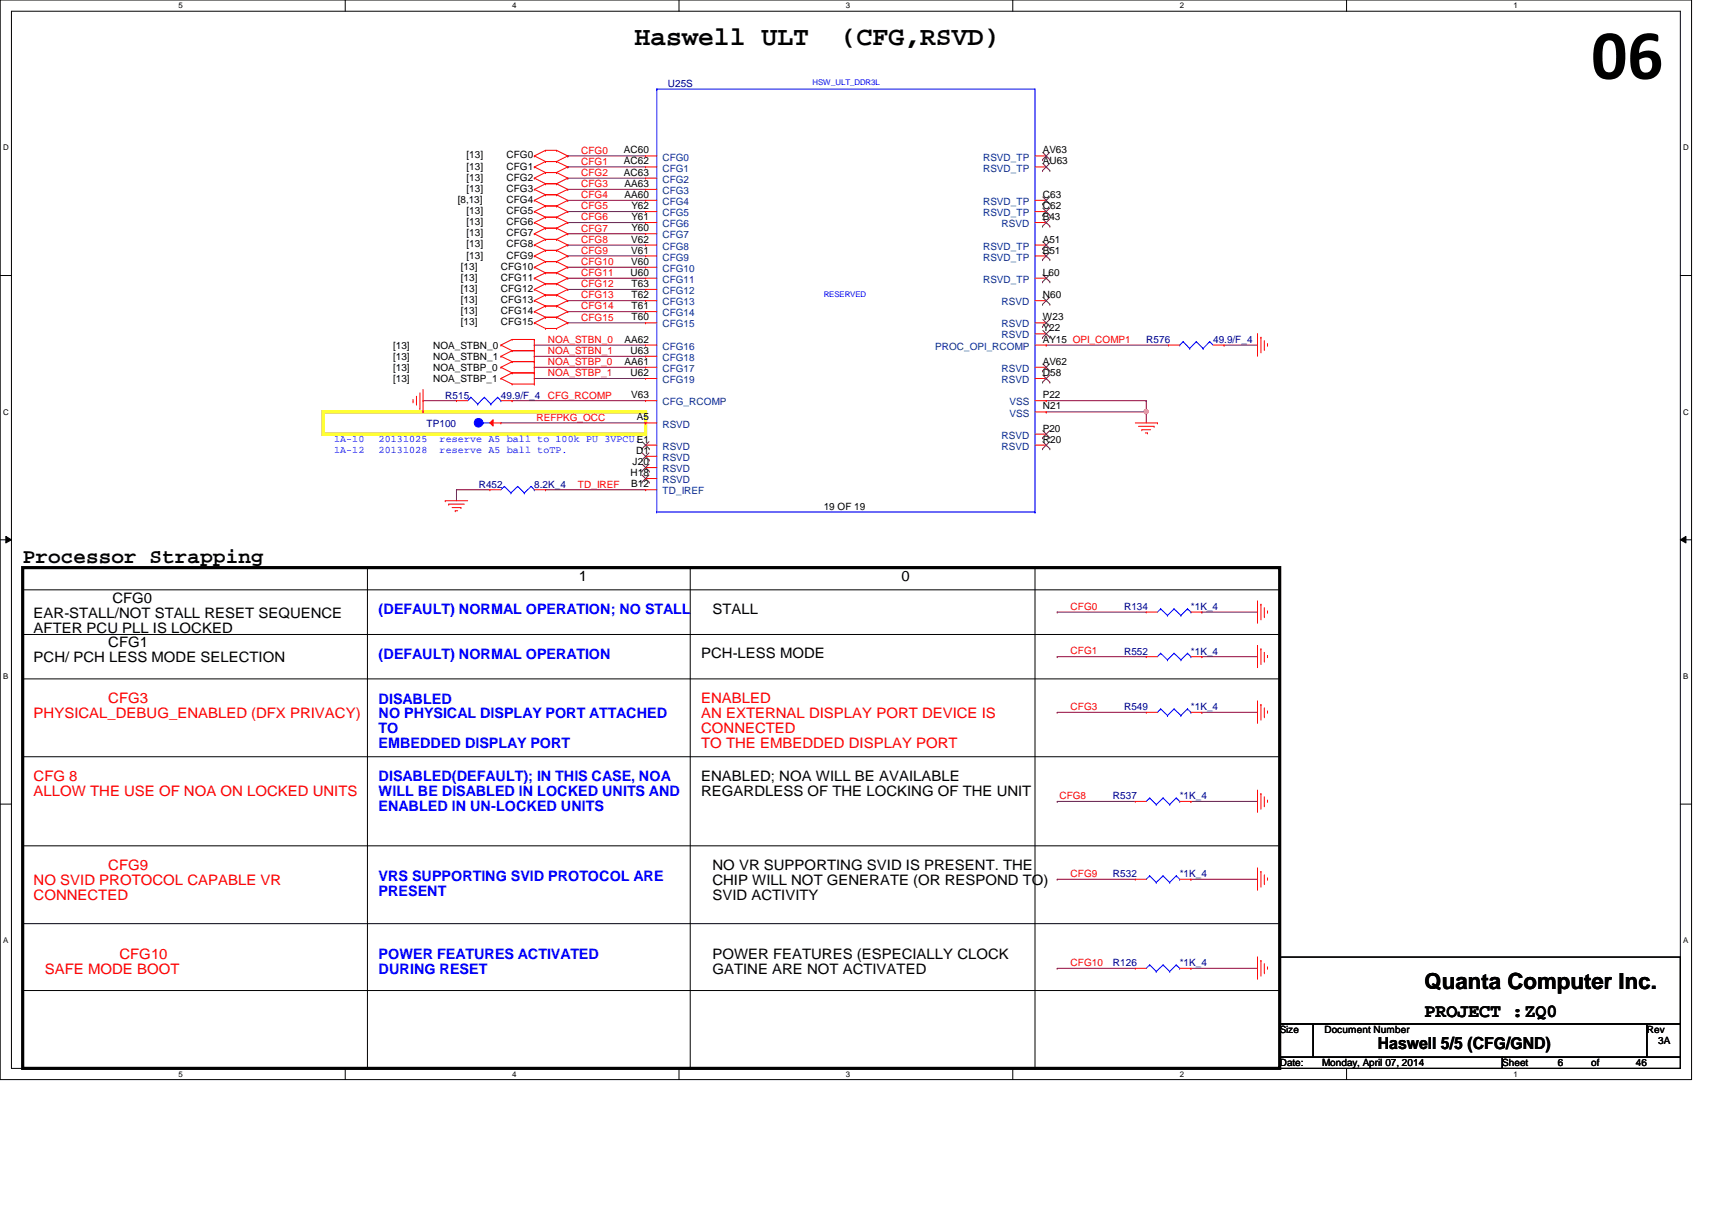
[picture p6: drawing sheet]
<svg xmlns="http://www.w3.org/2000/svg" width="297mm" height="210mm" viewBox="0 0 297 210" stroke-linecap="round" stroke-linejoin="round" font-family="sans-serif">
<path d="M0 0h293.5v187.3h-293.5zM2 1.9h289.5v183.4h-289.5z" fill="none" stroke="#000" stroke-width=".17"/>
<g fill="#fff">
<path d="M30.9 .2h.8v1.5h-.8z"/>
<path d="M30.9 185.5h.8v1.6h-.8z"/>
</g>
<path d="M59.9 0v1.9M59.9 185.3v2" fill="none" stroke="#000" stroke-width=".17"/>
<g fill="#fff">
<path d="M88.9 .2h.7v1.5h-.7z"/>
<path d="M88.9 185.5h.7v1.6h-.7z"/>
</g>
<path d="M117.8 0v1.9M117.8 185.3v2" fill="none" stroke="#000" stroke-width=".17"/>
<g fill="#fff">
<path d="M146.8 .2h.7v1.5h-.7z"/>
<path d="M146.8 185.5h.7v1.6h-.7z"/>
</g>
<path d="M175.7 0v1.9M175.7 185.3v2" fill="none" stroke="#000" stroke-width=".17"/>
<g fill="#fff">
<path d="M204.7 .2h.7v1.5h-.7z"/>
<path d="M204.7 185.5h.7v1.6h-.7z"/>
</g>
<path d="M233.6 0v1.9M233.6 185.3v2" fill="none" stroke="#000" stroke-width=".17"/>
<g fill="#fff">
<path d="M262.6 .2h.8v1.5h-.8z"/>
<path d="M262.6 185.5h.8v1.6h-.8z"/>
<path d="M.5 24.8h1v1.6h-1z"/>
<path d="M292.1 24.8h.9v1.6h-.9z"/>
<path d="M.5 70.7h1v1.5h-1z"/>
<path d="M292.1 70.7h.9v1.5h-.9z"/>
</g>
<path d="M0 47.8h2M291.5 47.8h2" fill="none" stroke="#000" stroke-width=".17"/>
<g fill="#fff">
<path d="M.5 116.5h.9v1.6h-.9z"/>
<path d="M292.1 116.5h.8v1.6h-.8z"/>
</g>
<path d="M0 93.6h2M1 93l1 .6-1 .6zM291.5 93.6l1-.6v1.2zM291.5 93.6h2" fill="none" stroke="#000" stroke-width=".17"/>
<path d="M1 93l1 .6-1 .6zM291.5 93.6l1-.6v1.2z" fill="#000"/>
<g fill="#fff">
<path d="M.5 162.4h.9v1.5h-.9z"/>
<path d="M292.1 162.4h.8v1.5h-.8z"/>
</g>
<g fill="none" stroke="#000" stroke-width=".17">
<path d="M63.8 98.5v86.8M119.8 98.5v86.8M179.6 98.5v86.8M3.9 102.3h218.1M3.9 110.1h218.1M3.9 117.8h218.1M222 102.3h.1M222 110.1h.1M222 117.8h.1M0 139.5h2M3.9 131.3h218.1M222 131.3h.1"/>
<path d="M291.5 139.5h2M3.9 146.7h218.1M222 146.7h.1M3.9 160.2h218.1M3.9 171.8h218.1M222 160.2h.1M222 171.8h.1M63.8 185.3h.1M119.8 185.3h.1M179.6 185.3h.1"/>
</g>
<path d="M3.9 98.5h218.1v86.8h-218.1z" fill="none" stroke="#000" stroke-width=".55"/>
<path d="M56 71.5h56v3.8h-56z" fill="none" stroke="#ff0" stroke-width=".55"/>
<g fill="none" stroke="#800040" stroke-width=".17">
<path d="M98.5 29h.1M98.5 27.1h.1M98.5 30.9h.1M98.5 32.9h.1M98.5 34.8h.1M98.5 36.7h.1M98.5 38.6h.1M98.5 29h13.5M98.5 27.1h13.5M98.5 30.9h13.5M98.5 32.9h13.5M98.5 34.8h13.5"/>
<path d="M98.5 36.7h13.5M98.5 38.6h13.5M98.5 54.1h.1M98.5 56h.1M98.5 44.4h.1M98.5 46.4h.1M98.5 48.3h.1M98.5 40.6h.1M98.5 50.2h.1M98.5 42.5h.1M98.5 52.2h.1M98.5 54.1h13.5"/>
<path d="M98.5 56h13.5M98.5 44.4h13.5M98.5 46.4h13.5M98.5 48.3h13.5M98.5 40.6h13.5M98.5 50.2h13.5M98.5 42.5h13.5M98.5 52.2h13.5M181.5 59.9h.1M181.5 59.9h21.2M212.4 59.9h.1M212.4 59.9h5.8"/>
<path d="M73.4 69.5h.1M73.4 69.5h5.8M88.9 69.5h.1M88.9 69.5h23.1M198.9 69.5h.1M198.9 71.5h.1M198.9 69.5v3.9M79.2 85h.1M79.2 85h5.8M79.2 85v1.9M94.7 85h.1M94.7 85h17.3"/>
<path d="M183.4 106.2h.1M183.4 113.9h.1M183.4 106.2h15.5M183.4 113.9h15.5M208.5 106.2h.1M208.5 113.9h.1M208.5 106.2h9.7M208.5 113.9h9.7M183.4 123.6h.1M183.4 139h.1M183.4 123.6h15.5M183.4 139h13.6"/>
<path d="M206.6 139h.1M206.6 139h11.6M208.5 123.6h.1M208.5 123.6h9.7M183.4 152.5h.1M183.4 152.5h13.6M206.6 152.5h.1M206.6 152.5h11.6M183.4 168h.1M183.4 168h13.6M206.6 168h.1M206.6 168h11.6"/>
</g>
<circle cx="198.8" cy="71.4" r=".38" fill="#f0f"/>
<circle cx="198.8" cy="71.4" r=".38" fill="none" stroke="#f0f" stroke-width=".17"/>
<g fill="none" stroke="#800040" stroke-width=".17">
<path d="M92.7 59.9h.1M92.7 59.9h19.3M86.9 73.4h25.1M92.7 61.8h.1M92.7 63.7h.1M92.7 65.7h.1M92.7 61.8h19.3M92.7 63.7h19.3M92.7 65.7h19.3M112 73.4h.1M181.5 71.5h.1M181.5 69.5h.1"/>
<path d="M181.5 71.5h17.4M181.5 69.5h17.4"/>
</g>
<g fill="none" stroke="#f00" stroke-width=".17">
<path d="M92.7 27.1h.1M92.7 29h.1M92.7 30.9h.1M92.7 32.9h.1M92.7 34.8h.1M92.7 36.7h.1M92.7 38.6h.1M92.7 27.1l2 .9M92.7 29l2 .9M92.7 30.9l2 1M92.7 32.9l2 .9M92.7 34.8l2 .9"/>
<path d="M92.7 36.7l2 1M92.7 38.6l2 1M94.7 28h.1M94.7 26.1h.1M94.7 29.9h.1M94.7 31.9h.1M94.7 33.8h.1M94.7 35.7h.1M94.7 37.7h.1M94.7 39.6h.1M94.7 28h1.9M94.7 26.1l-2 1"/>
<path d="M94.7 26.1h1.9M94.7 29.9h1.9M94.7 28l-2 1M94.7 31.9h1.9M94.7 29.9l-2 1M94.7 33.8h1.9M94.7 31.9l-2 1M94.7 35.7h1.9M94.7 33.8l-2 1M94.7 37.7h1.9M94.7 35.7l-2 1M94.7 39.6h1.9"/>
<path d="M94.7 37.7l-2 .9M94.7 39.6l-2 1M96.6 28h.1M96.6 26.1h.1M96.6 29.9h.1M96.6 31.9h.1M96.6 33.8h.1M96.6 35.7h.1M96.6 37.7h.1M96.6 39.6h.1M96.6 26.1l1.9 1M96.6 28l1.9 1"/>
<path d="M96.6 29.9l1.9 1M96.6 31.9l1.9 1M96.6 33.8l1.9 1M96.6 35.7l1.9 1M96.6 37.7l1.9 .9M96.6 39.6l1.9 1M98.5 27.1h.1M98.5 29h.1M98.5 30.9h.1M98.5 32.9h.1M98.5 34.8h.1M98.5 36.7h.1"/>
<path d="M98.5 38.6h.1M98.5 27.1l-1.9 .9M98.5 29l-1.9 .9M98.5 30.9l-1.9 1M98.5 32.9l-1.9 .9M98.5 34.8l-1.9 .9M98.5 36.7l-1.9 1M98.5 38.6l-1.9 1M112 34.8h.1M112 36.7h.1M112 32.9h.1M112 30.9h.1"/>
<path d="M112 29h.1M112 27.1h.1M112 38.6h.1M112 34.8h2M112 36.7h2M112 29h2M112 27.1h2M112 32.9h2M112 30.9h2M112 38.6h2M179.6 34.8h1.9M179.6 36.7h1.9"/>
<path d="M179.6 29h1.9M179.6 27.1h1.9M179.6 38.6h1.9M181.5 29h.1M181.5 34.8h.1M181.5 36.7h.1M181.5 27.1h.1M181.5 38.6h.1M86.9 59.9h.1M86.9 59.9l2 .9M88.9 58.9h.1M88.9 58.9l-2 1"/>
<path d="M88.9 58.9h3.8M92.7 40.6h.1M92.7 42.5h.1M92.7 44.4h.1M92.7 46.4h.1M92.7 48.3h.1M92.7 50.2h.1M92.7 52.2h.1M92.7 54.1h.1M92.7 56h.1M92.7 58.9h.1M92.7 40.6l2 .9"/>
<path d="M92.7 42.5l2 .9M92.7 44.4l2 1M92.7 46.4l2 .9M92.7 48.3l2 .9M92.7 50.2l2 1M92.7 52.2l2 .9M92.7 54.1l2 .9M92.7 56l2 1M92.7 58.9v7.7M94.7 41.5h.1M94.7 43.4h.1M94.7 45.4h.1"/>
<path d="M94.7 47.3h.1M94.7 49.2h.1M94.7 51.2h.1M94.7 53.1h.1M94.7 55h.1M94.7 57h.1M94.7 41.5h1.9M94.7 43.4h1.9M94.7 41.5l-2 1M94.7 45.4h1.9M94.7 43.4l-2 1M94.7 47.3h1.9"/>
<path d="M94.7 45.4l-2 1M94.7 49.2h1.9M94.7 47.3l-2 1M94.7 51.2h1.9M94.7 49.2l-2 1M94.7 53.1h1.9M94.7 51.2l-2 1M94.7 55h1.9M94.7 53.1l-2 1M94.7 57h1.9M94.7 55l-2 1M96.6 41.5h.1"/>
<path d="M96.6 43.4h.1M96.6 45.4h.1M96.6 47.3h.1M96.6 49.2h.1M96.6 51.2h.1M96.6 53.1h.1M96.6 55h.1M96.6 57h.1M96.6 41.5l1.9 1M96.6 43.4l1.9 1M96.6 45.4l1.9 1M96.6 47.3l1.9 1"/>
<path d="M96.6 49.2l1.9 1M96.6 51.2l1.9 1M96.6 53.1l1.9 1M96.6 55l1.9 1M98.5 40.6h.1M98.5 42.5h.1M98.5 44.4h.1M98.5 46.4h.1M98.5 48.3h.1M98.5 50.2h.1M98.5 52.2h.1M98.5 54.1h.1"/>
<path d="M98.5 56h.1M98.5 40.6l-1.9 .9M98.5 42.5l-1.9 .9M98.5 44.4l-1.9 1M98.5 46.4l-1.9 .9M98.5 48.3l-1.9 .9M98.5 50.2l-1.9 1M98.5 52.2l-1.9 .9M98.5 54.1l-1.9 .9M98.5 56l-1.9 1M112 40.6h.1M112 48.3h.1"/>
<path d="M112 46.4h.1M112 44.4h.1M112 42.5h.1M112 59.9h.1M112 56h.1M112 54.1h.1M112 50.2h.1M112 52.2h.1M112 40.6h2M112 48.3h2M112 44.4h2M112 42.5h2"/>
<path d="M112 46.4h2M112 52.2h2M112 56h2M112 59.9h2M112 54.1h2M112 50.2h2M179.6 48.3h1.9M179.6 44.4h1.9M179.6 42.5h1.9M179.6 52.2h1.9M179.6 57.9h1.9M179.6 56h1.9"/>
<path d="M179.6 59.9h1.9M181.5 48.3h.1M181.5 44.4h.1M181.5 42.5h.1M181.5 52.2h.1M181.5 57.9h.1M181.5 56h.1M181.5 59.9h.1M202.7 59.9h.1M202.7 59.9h2M210.5 59.9h1.9M212.4 59.9h.1"/>
<path d="M218.2 57.9h.1M218.2 57.9v3.9M218.8 58.5h.1M218.8 58.5v2.7M219.4 59.1v1.5M219.9 59.6h.1M219.9 59.6v.5M71.7 69.7h.1M71.7 69.3v.4M72.3 68.7h.1M72.3 68.7v1.6M72.9 70.9h.1"/>
<path d="M72.9 68.2v2.7M73.4 71.5h.1M73.4 67.6v3.9M79.2 69.5h.1M79.2 69.5h1.9M86.9 61.8h.1M86.9 63.7h.1M86.9 65.7h.1M86.9 61.8l2 .9M86.9 63.7l2 1M86.9 65.7l2 .9M86.9 69.5h2"/>
<path d="M88.9 60.8h.1M88.9 62.7h.1M88.9 64.7h.1M88.9 66.6h.1M88.9 69.5h.1M88.9 60.8l-2 1M88.9 60.8h3.8M88.9 62.7h3.8M88.9 62.7l-2 1M88.9 64.7h3.8M88.9 64.7l-2 1M88.9 66.6h3.8"/>
<path d="M92.7 60.8h.1M92.7 62.7h.1M92.7 64.7h.1M92.7 66.6h.1M112 63.7h.1M112 61.8h.1M112 65.7h.1M112 69.5h.1M112 73.4h.1M112 77.2h.1M112 79.2h.1M112 73.4h2"/>
<path d="M112 69.5h2M112 63.7h2M112 61.8h2M112 65.7h2M112 77.2h2M112 79.2h2M179.6 69.5h1.9M179.6 63.7h1.9M179.6 65.7h1.9M179.6 71.5h1.9M179.6 77.2h1.9M179.6 75.3h1.9"/>
<path d="M181.5 65.7h.1M181.5 63.7h.1M181.5 71.5h.1M181.5 69.5h.1M181.5 77.2h.1M181.5 75.3h.1M197 73.4h3.8M197.5 74h2.7M198.1 74.5h.1M198.1 74.5h1.5M198.7 75.1h.4M199.1 75.1h.1"/>
<path d="M200.2 74h.1M200.8 73.4h.1M219.4 60.6h.1M77.3 86.9h.1M77.3 86.9h3.8M77.8 87.5h.1M77.8 87.5h2.8M78.4 88.1h1.6M79 88.6h.1M79 88.6h.4M80 88.1h.1M85 85h.1"/>
<path d="M85 85h1.9M92.7 85h2M94.7 85h.1M112 81.1h.1M112 85h.1M112 83h.1M112 81.1h2M112 85h2M112 83h2M198.9 106.2h.1M198.9 106.2h1.9M206.6 106.2h1.9"/>
<path d="M208.5 106.2h.1M218.2 104.3h.1M218.2 112h.1M218.2 104.3v3.8M218.2 112v3.8M218.8 104.8h.1M218.8 112.6h.1M218.8 104.8v2.7M218.8 112.6v2.7M219.4 107h.1M219.4 114.7h.1M219.4 105.4v1.6"/>
<path d="M219.4 113.2v1.5M219.9 106h.1M219.9 113.7h.1M219.9 106v.4M219.9 113.7v.4M197 139h.1M197 139h1.9M204.7 139h1.9M206.6 139h.1M218.2 121.6h.1M218.2 137.1h.1M218.2 121.6v3.9"/>
<path d="M218.2 137.1v3.8M218.8 122.2h.1M218.8 137.7h.1M218.8 122.2v2.7M218.8 137.7v2.7M219.4 124.3h.1M219.4 139.8h.1M219.4 122.8v1.5M219.4 138.2v1.6M219.9 123.4h.1M219.9 138.8h.1M219.9 123.4v.3"/>
<path d="M219.9 138.8v.4M197 152.5h.1M197 152.5h1.9M204.7 152.5h1.9M206.6 152.5h.1M218.2 150.6h.1M218.2 150.6v3.8M218.8 151.2h.1M218.8 151.2v2.7M219.4 153.3h.1M219.4 151.8v1.5M219.9 152.3h.1"/>
<path d="M219.9 152.3v.4M197 168h.1M197 168h1.9M204.7 168h1.9M206.6 168h.1M218.2 166h.1M218.2 166v3.9M218.8 166.6h.1M218.8 166.6v2.7M219.4 168.7h.1M219.4 167.2v1.5M219.9 167.8h.1"/>
<path d="M219.9 167.8v.3"/>
</g>
<path d="M222 166h69.5v11.6h-69.5zM222 177.6h5.8v5.8h-5.8zM227.8 177.6h57.9v5.8h-57.9zM285.7 177.6h5.8v5.8h-5.8zM222 183.4h38.6v1.9h-38.6zM260.6 183.4h30.9v1.9h-30.9z" fill="none" stroke="#000" stroke-width=".17"/>
<g fill="none" stroke="#00f" stroke-width=".17">
<path d="M114 15.5h.1M114 15.5h65.6v73.3M114 15.5v73.3M204.7 59.9h.1M205.3 59.3h.1M205.3 59.3l1.1 1.2M205.3 59.3l-.6 .6M207.6 59.3h.1M207.6 59.3l1.1 1.2M207.6 59.3l-1.2 1.2M209.9 59.3h.1M209.9 59.3l.6 .6"/>
<path d="M209.9 59.3l-1.2 1.2M81.7 68.9h.1M81.7 68.9l-.6 .6M81.7 68.9l1.2 1.2M82.9 70.1h.1M84 68.9h.1M84 68.9l-1.1 1.2M84 68.9l1.2 1.2M85.2 70.1h.1M86.4 68.9h.1M86.4 68.9l-1.2 1.2M86.4 68.9l.5 .6"/>
<path d="M86.9 69.5h.1M206.4 60.5h.1M208.7 60.5h.1M87.5 84.4h.1M87.5 84.4l-.6 .6M87.5 84.4l1.1 1.1M88.6 85.5h.1M89.8 84.4h.1M89.8 84.4l-1.2 1.1M89.8 84.4l1.2 1.1M91 85.5h.1M92.2 84.4h.1"/>
<path d="M92.2 84.4l-1.2 1.1M92.2 84.4l.5 .6M92.7 85h.1M114 88.8h.1M114 88.8h65.6M179.6 88.8h.1M201.4 105.6h.1M201.4 105.6l-.6 .6M201.4 105.6l1.2 1.2M202.6 106.8h.1M203.7 105.6h.1M203.7 105.6l-1.1 1.2"/>
<path d="M203.7 105.6l1.2 1.2M204.9 106.8h.1M206 105.6h.1M206 105.6l-1.1 1.2M206 105.6l.6 .6M206.6 106.2h.1M199.5 138.4h.1M199.5 138.4l-.6 .6M199.5 138.4l1.1 1.2M200.6 139.6h.1M201.8 138.4h.1M201.8 138.4l-1.2 1.2"/>
<path d="M201.8 138.4l1.1 1.2M202.9 139.6h.1M204.1 138.4h.1M204.1 138.4l-1.2 1.2M204.1 138.4l.6 .6M204.7 139h.1M199.5 151.9h.1M199.5 151.9l-.6 .6M199.5 151.9l1.1 1.2M200.6 153.1h.1M201.8 151.9h.1M201.8 151.9l-1.2 1.2"/>
<path d="M201.8 151.9l1.1 1.2M202.9 153.1h.1M204.1 151.9h.1M204.1 151.9l-1.2 1.2M204.1 151.9l.6 .6M204.7 152.5h.1M199.5 167.4h.1M199.5 167.4l-.6 .6M199.5 167.4l1.1 1.1M200.6 168.5h.1M201.8 167.4h.1M201.8 167.4l-1.2 1.1"/>
<path d="M201.8 167.4l1.1 1.1M202.9 168.5h.1M204.1 167.4h.1M204.1 167.4l-1.2 1.1M204.1 167.4l.6 .6M204.7 168h.1"/>
</g>
<g fill="none" stroke="#804000" stroke-width=".17">
<path d="M180.9 29.6h.1M180.9 35.4h.1M180.9 37.3h.1M180.9 27.7h.1M180.9 39.2h.1M180.9 28.4l1.3 1.2M180.9 34.2l1.3 1.2M180.9 36.1l1.3 1.2M180.9 26.5l1.3 1.2M180.9 38l1.3 1.2M182.1 28.4l-1.2 1.2M182.1 34.2l-1.2 1.2"/>
<path d="M182.1 36.1l-1.2 1.2M182.1 26.5l-1.2 1.2M182.1 38l-1.2 1.2M182.2 29.6h.1M182.2 35.4h.1M182.2 37.3h.1M182.2 27.7h.1M182.2 39.2h.1M180.9 48.9h.1M180.9 45h.1M180.9 43.1h.1M180.9 52.8h.1"/>
<path d="M180.9 58.5h.1M180.9 56.6h.1M180.9 47.7l1.3 1.2M180.9 43.8l1.3 1.2M180.9 41.9l1.3 1.2M180.9 51.6l1.3 1.2M180.9 57.3l1.3 1.2M180.9 55.4l1.3 1.2M182.1 47.7l-1.2 1.2M182.1 43.8l-1.2 1.2M182.1 41.9l-1.2 1.2M182.1 51.6l-1.2 1.2"/>
<path d="M182.1 57.3l-1.2 1.2M182.1 55.4l-1.2 1.2M182.2 48.9h.1M182.2 45h.1M182.2 43.1h.1M182.2 52.8h.1M182.2 58.5h.1M182.2 56.6h.1M111.4 77.9h.1M111.4 79.8h.1M111.4 76.6l1.2 1.3M111.4 78.6l1.2 1.2"/>
<path d="M112.6 76.6l-1.2 1.3M112.6 78.6l-1.2 1.2M112.6 77.9h.1M112.6 79.8h.1M180.9 66.3h.1M180.9 64.3h.1M180.9 77.9h.1M180.9 75.9h.1M180.9 65.1l1.3 1.2M180.9 63.1l1.3 1.2M180.9 76.6l1.3 1.3M180.9 74.7l1.3 1.2"/>
<path d="M182.1 65.1l-1.2 1.2M182.1 63.1l-1.2 1.2M182.1 76.6l-1.2 1.3M182.1 74.7l-1.2 1.2M182.2 66.3h.1M182.2 64.3h.1M182.2 77.9h.1M182.2 75.9h.1M111.4 81.7h.1M111.4 83.7h.1M111.4 80.5l1.2 1.2M111.4 82.4l1.2 1.3"/>
<path d="M112.6 80.5l-1.2 1.2M112.6 82.4l-1.2 1.3M112.6 81.7h.1M112.6 83.7h.1"/>
</g>
<circle cx="83" cy="73.3" r=".75" fill="#00f"/>
<g fill="none" stroke="#00f" stroke-width=".17">
<path d="M83.8 73.4h.1M83.8 73.4h1.2"/>
<circle cx="83" cy="73.3" r=".75"/>
</g>
<path d="M85 73.4l.6-.6v1.1z" fill="#f00"/>
<path d="M85 73.4l.6-.6v1.1zM85 73.4h1.9M86.9 73.4h.1M198.9 113.9h.1M198.9 113.9h1.9M206.6 113.9h1.9M208.5 113.9h.1M198.9 123.6h.1M198.9 123.6h1.9M206.6 123.6h1.9M208.5 123.6h.1" fill="none" stroke="#f00" stroke-width=".17"/>
<g fill="none" stroke="#00f" stroke-width=".17">
<path d="M201.4 113.3h.1M201.4 113.3l-.6 .6M201.4 113.3l1.2 1.2M202.6 114.5h.1M203.7 113.3h.1M203.7 113.3l-1.1 1.2M203.7 113.3l1.2 1.2M204.9 114.5h.1M206 113.3h.1M206 113.3l-1.1 1.2M206 113.3l.6 .6M206.6 113.9h.1"/>
<path d="M201.4 123h.1M201.4 123l-.6 .6M201.4 123l1.2 1.1M202.6 124.1h.1M203.7 123h.1M203.7 123l-1.1 1.1M203.7 123l1.2 1.1M204.9 124.1h.1M206 123h.1M206 123l-1.1 1.1M206 123l.6 .6M206.6 123.6h.1"/>
</g>
<circle cx="198.8" cy="71.4" r=".38" fill="#f0f"/>
<circle cx="198.8" cy="71.4" r=".38" fill="none" stroke="#f0f" stroke-width=".17"/>
<text font-size="12.3" x="276.1" y="13.7">06</text>
<g font-size="4.6">
<text x="110.1" y="7.7">Haswell ULT</text>
<text x="145.9" y="7.7">(CFG,RSVD)</text>
</g>
<text font-size="3.9" x="247.1" y="171.5">Quanta Computer Inc.</text>
<text font-size="3.6" x="3.9" y="97.6">Processor Strapping</text>
<text font-size="3.3" x="247.1" y="176.4">PROJECT :ZQ0</text>
<text font-size="2.9" x="239.1" y="182">Haswell 5/5 (CFG/GND)</text>
<g font-size="2.5">
<text x="100.5" y="100.7">1</text>
<text x="156.4" y="100.7">0</text>
<text x="5.8" y="107.1">EAR-STALL/NOT STALL RESET SEQUENCE</text>
<text x="19.5" y="104.6">CFG0</text>
<text x="123.6" y="106.5">STALL</text>
<text x="5.8" y="109.7">AFTER PCU PLL IS LOCKED</text>
<text x="18.8" y="112.3">CFG1</text>
<text x="5.8" y="114.9">PCH/ PCH LESS MODE SELECTION</text>
<text x="121.7" y="114.2">PCH-LESS MODE</text>
<text x="121.7" y="135.5">ENABLED; NOA WILL BE AVAILABLE</text>
<text x="121.7" y="138">REGARDLESS OF THE LOCKING OF THE UNIT</text>
<text x="123.6" y="150.9">NO VR SUPPORTING SVID IS PRESENT. THE</text>
<text x="123.6" y="153.5">CHIP WILL NOT GENERATE (OR RESPOND TO)</text>
<text x="123.6" y="156.1">SVID ACTIVITY</text>
<text x="123.6" y="166.3">POWER FEATURES (ESPECIALLY CLOCK</text>
<text x="123.6" y="168.9">GATINE ARE NOT ACTIVATED</text>
</g>
<g font-size="2.5" fill="#00f">
<text x="65.7" y="106.6">(DEFAULT) NORMAL OPERATION; NO STALL</text>
<text x="65.7" y="114.3">(DEFAULT) NORMAL OPERATION</text>
<text x="65.7" y="122">DISABLED</text>
<text x="65.7" y="124.6">NO PHYSICAL DISPLAY PORT ATTACHED</text>
<text x="65.7" y="127.2">TO</text>
<text x="65.7" y="129.8">EMBEDDED DISPLAY PORT</text>
<text x="65.7" y="135.6">DISABLED(DEFAULT); IN THIS CASE, NOA</text>
<text x="65.7" y="138.1">WILL BE DISABLED IN LOCKED UNITS AND</text>
<text x="65.7" y="140.7">ENABLED IN UN-LOCKED UNITS</text>
<text x="65.7" y="152.9">VRS SUPPORTING SVID PROTOCOL ARE</text>
<text x="65.7" y="155.5">PRESENT</text>
<text x="65.7" y="166.4">POWER FEATURES ACTIVATED</text>
<text x="65.7" y="169">DURING RESET</text>
</g>
<g font-size="2.5" fill="#f00">
<text x="5.8" y="124.5">PHYSICAL_DEBUG_ENABLED (DFX PRIVACY)</text>
<text x="18.8" y="122">CFG3</text>
<text x="121.7" y="122">ENABLED</text>
<text x="121.7" y="124.5">AN EXTERNAL DISPLAY PORT DEVICE IS</text>
<text x="121.7" y="127.1">CONNECTED</text>
<text x="121.7" y="129.7">TO THE EMBEDDED DISPLAY PORT</text>
<text x="5.8" y="135.5">CFG 8</text>
<text x="5.8" y="138">ALLOW THE USE OF NOA ON LOCKED UNITS</text>
<text x="5.8" y="153.5">NO SVID PROTOCOL CAPABLE VR</text>
<text x="18.8" y="150.9">CFG9</text>
<text x="5.8" y="156.1">CONNECTED</text>
<text x="20.7" y="166.3">CFG10</text>
<text x="7.8" y="168.9">SAFE MODE BOOT</text>
</g>
<g font-size="1.7" fill="#000080">
<text x="115.9" y="15.2">U25S</text>
<text x="198.9" y="59.5">R576</text>
<text x="210.5" y="59.5">49.9/F_4</text>
<text x="77.3" y="69.2">R515</text>
<text x="86.9" y="69.2">49.9/F_4</text>
<text x="74" y="74">TP100</text>
<text x="83.1" y="84.6">R452</text>
<text x="92.7" y="84.6">8.2K_4</text>
<text x="195" y="105.9">R134</text>
<text x="206.6" y="105.9">*1K_4</text>
<text x="195" y="113.6">R552</text>
<text x="206.6" y="113.6">*1K_4</text>
<text x="195" y="123.2">R549</text>
<text x="206.6" y="123.2">*1K_4</text>
<text x="193.1" y="138.7">R537</text>
<text x="204.7" y="138.7">*1K_4</text>
<text x="193.1" y="152.2">R532</text>
<text x="204.7" y="152.2">*1K_4</text>
<text x="193.1" y="167.6">R126</text>
<text x="204.7" y="167.6">*1K_4</text>
</g>
<g font-size="1.7">
<text x="80.9" y="27.5">[13]</text>
<text x="80.9" y="29.4">[13]</text>
<text x="87.9" y="27.5">CFG0</text>
<text x="87.9" y="29.4">CFG1</text>
<text x="108.2" y="28.5">AC62</text>
<text x="108.2" y="26.6">AC60</text>
<text x="180.9" y="28.5">AU63</text>
<text x="180.9" y="26.6">AV63</text>
<text x="79.4" y="35.2">[8,13]</text>
<text x="80.9" y="31.4">[13]</text>
<text x="80.9" y="33.3">[13]</text>
<text x="87.9" y="31.4">CFG2</text>
<text x="87.9" y="33.3">CFG3</text>
<text x="87.9" y="35.2">CFG4</text>
<text x="108.2" y="30.5">AC63</text>
<text x="108.4" y="34.3">AA60</text>
<text x="108.4" y="32.4">AA63</text>
<text x="180.9" y="34.3">C63</text>
<text x="80.9" y="37.1">[13]</text>
<text x="80.9" y="39.1">[13]</text>
<text x="80.9" y="41">[13]</text>
<text x="87.9" y="37.1">CFG5</text>
<text x="87.9" y="39.1">CFG6</text>
<text x="87.9" y="41">CFG7</text>
<text x="109.6" y="36.3">Y62</text>
<text x="109.6" y="40.1">Y60</text>
<text x="109.6" y="38.2">Y61</text>
<text x="180.9" y="36.3">C62</text>
<text x="180.9" y="38.2">B43</text>
<text x="80" y="46.8">[13]</text>
<text x="80.9" y="42.9">[13]</text>
<text x="80.9" y="44.9">[13]</text>
<text x="86.9" y="46.8">CFG10</text>
<text x="87.9" y="42.9">CFG8</text>
<text x="87.9" y="44.9">CFG9</text>
<text x="109.4" y="47.8">U60</text>
<text x="109.5" y="45.9">V60</text>
<text x="109.5" y="44">V61</text>
<text x="109.5" y="42.1">V62</text>
<text x="180.9" y="47.8">L60</text>
<text x="180.9" y="44">B51</text>
<text x="180.9" y="42.1">A51</text>
<text x="80" y="48.7">[13]</text>
<text x="80" y="50.7">[13]</text>
<text x="80" y="52.6">[13]</text>
<text x="86.9" y="48.7">CFG11</text>
<text x="86.9" y="50.7">CFG12</text>
<text x="86.9" y="52.6">CFG13</text>
<text x="109.6" y="53.6">T61</text>
<text x="109.6" y="49.8">T63</text>
<text x="109.6" y="51.7">T62</text>
<text x="180.9" y="51.7">N60</text>
<text x="80" y="54.5">[13]</text>
<text x="80" y="56.4">[13]</text>
<text x="86.9" y="54.5">CFG14</text>
<text x="86.9" y="56.4">CFG15</text>
<text x="108.4" y="59.4">AA62</text>
<text x="109.6" y="55.6">T60</text>
<text x="180.9" y="57.5">Y22</text>
<text x="180.9" y="55.6">W23</text>
<text x="180.9" y="59.4">AY15 OPI_COMP1</text>
<text x="68.2" y="60.5">[13]</text>
<text x="68.2" y="62.4">[13]</text>
<text x="68.2" y="64.3">[13]</text>
<text x="75.1" y="60.5">NOA_STBN_0</text>
<text x="75.1" y="62.4">NOA_STBN_1</text>
<text x="75.1" y="64.3">NOA_STBP_0</text>
<text x="108.4" y="63.3">AA61</text>
<text x="109.4" y="61.4">U63</text>
<text x="109.4" y="65.2">U62</text>
<text x="180.9" y="65.2">D58</text>
<text x="180.9" y="63.3">AV62</text>
<text x="68.2" y="66.3">[13]</text>
<text x="75.1" y="66.3">NOA_STBP_1</text>
<text x="109.5" y="69.1">V63</text>
<text x="180.9" y="71">N21</text>
<text x="180.9" y="69.1">P22</text>
<text x="110.5" y="72.9">A5</text>
<text x="180.9" y="76.8">R20</text>
<text x="180.9" y="74.9">P20</text>
<text x="109.4" y="82.6">H18</text>
<text x="109.8" y="80.7">J20</text>
<text x="110.4" y="78.7">D1</text>
<text x="109.5" y="84.5">B12</text>
<text x="142.9" y="88.5">19 OF 19</text>
<text x="222" y="179.2">Size</text>
<text x="229.8" y="179.2">Document Number</text>
<text x="285.7" y="179.2">Rev</text>
<text x="222" y="185">Date:</text>
<text x="229.4" y="185">Monday, April 07, 2014</text>
<text x="260.6" y="185">Sheet</text>
<text x="270.3" y="185">6</text>
<text x="276.1" y="185">of</text>
<text x="283.8" y="185">46</text>
<text x="287.7" y="181.1">3A</text>
</g>
<g font-size="1.7" fill="#f00">
<text x="100.8" y="28.6">CFG1</text>
<text x="100.8" y="26.7">CFG0</text>
<text x="100.8" y="30.5">CFG2</text>
<text x="100.8" y="32.5">CFG3</text>
<text x="100.8" y="34.4">CFG4</text>
<text x="100.8" y="36.3">CFG5</text>
<text x="100.8" y="38.2">CFG6</text>
<text x="100.8" y="40.2">CFG7</text>
<text x="100.8" y="44">CFG9</text>
<text x="100.8" y="46">CFG10</text>
<text x="100.8" y="47.9">CFG11</text>
<text x="100.8" y="42.1">CFG8</text>
<text x="100.8" y="53.7">CFG14</text>
<text x="100.8" y="49.8">CFG12</text>
<text x="100.8" y="51.8">CFG13</text>
<text x="95" y="59.5">NOA_STBN_0</text>
<text x="100.8" y="55.6">CFG15</text>
<text x="95" y="61.4">NOA_STBN_1</text>
<text x="95" y="63.3">NOA_STBP_0</text>
<text x="95" y="65.3">NOA_STBP_1</text>
<text x="95" y="69.1">CFG_RCOMP</text>
<text x="93.1" y="73">REFPKG_OCC</text>
<text x="100.2" y="84.6">TD_IREF</text>
<text x="185.8" y="105.8">CFG0</text>
<text x="185.8" y="113.5">CFG1</text>
<text x="185.8" y="123.2">CFG3</text>
<text x="183.8" y="138.6">CFG8</text>
<text x="185.8" y="152.1">CFG9</text>
<text x="185.8" y="167.6">CFG10</text>
</g>
<g font-size="1.7" fill="#004080">
<text x="114.9" y="29.8">CFG1</text>
<text x="114.9" y="27.9">CFG0</text>
<text x="170.6" y="29.8">RSVD_TP</text>
<text x="170.6" y="27.9">RSVD_TP</text>
<text x="114.9" y="35.6">CFG4</text>
<text x="114.9" y="33.7">CFG3</text>
<text x="114.9" y="31.7">CFG2</text>
<text x="170.6" y="35.6">RSVD_TP</text>
<text x="114.9" y="37.5">CFG5</text>
<text x="114.9" y="41.4">CFG7</text>
<text x="114.9" y="39.4">CFG6</text>
<text x="170.6" y="37.5">RSVD_TP</text>
<text x="173.8" y="39.4">RSVD</text>
<text x="114.9" y="47.2">CFG10</text>
<text x="114.9" y="45.2">CFG9</text>
<text x="114.9" y="43.3">CFG8</text>
<text x="170.6" y="45.2">RSVD_TP</text>
<text x="170.6" y="43.3">RSVD_TP</text>
<text x="114.9" y="49.1">CFG11</text>
<text x="114.9" y="51">CFG12</text>
<text x="114.9" y="53">CFG13</text>
<text x="170.6" y="49.1">RSVD_TP</text>
<text x="173.8" y="53">RSVD</text>
<text x="114.9" y="56.8">CFG15</text>
<text x="114.9" y="54.9">CFG14</text>
<text x="173.8" y="58.7">RSVD</text>
<text x="173.8" y="56.8">RSVD</text>
<text x="114.9" y="64.5">CFG17</text>
<text x="114.9" y="62.6">CFG18</text>
<text x="114.9" y="60.7">CFG16</text>
<text x="162.3" y="60.7">PROC_OPI_RCOMP</text>
<text x="173.8" y="64.5">RSVD</text>
<text x="114.9" y="66.5">CFG19</text>
<text x="114.9" y="70.3">CFG_RCOMP</text>
<text x="173.8" y="66.5">RSVD</text>
<text x="175.2" y="70.3">VSS</text>
<text x="114.9" y="74.2">RSVD</text>
<text x="173.8" y="76.1">RSVD</text>
<text x="175.2" y="72.3">VSS</text>
<text x="114.9" y="81.9">RSVD</text>
<text x="114.9" y="78">RSVD</text>
<text x="114.9" y="80">RSVD</text>
<text x="114.9" y="83.8">RSVD</text>
<text x="173.8" y="78">RSVD</text>
<text x="114.9" y="85.8">TD_IREF</text>
</g>
<g font-size="1.7" fill="#00f">
<text x="58" y="76.7">1A-10</text>
<text x="65.7" y="76.7">20131025</text>
<text x="76.3" y="76.7">reserve A5 ball to 100k PU 3VPCU.E1</text>
<text x="58" y="78.6">1A-12</text>
<text x="65.7" y="78.6">20131028</text>
<text x="76.3" y="78.6">reserve A5 ball toTP.</text>
</g>
<g font-size="1.4">
<text x="30.9" y="1.4">5</text>
<text x="88.9" y="1.4">4</text>
<text x="146.8" y="1.4">3</text>
<text x="204.7" y="1.4">2</text>
<text x="262.6" y="1.4">1</text>
<text x=".5" y="26.1">D</text>
<text x="292.1" y="26.1">D</text>
<text x=".5" y="71.9">C</text>
<text x="292.1" y="71.9">C</text>
<text x=".5" y="117.8">B</text>
<text x="292.1" y="117.8">B</text>
<text x=".5" y="163.6">A</text>
<text x="292.1" y="163.6">A</text>
<text x="30.9" y="186.8">5</text>
<text x="88.9" y="186.8">4</text>
<text x="146.8" y="186.8">3</text>
<text x="204.7" y="186.8">2</text>
<text x="262.6" y="186.8">1</text>
</g>
<g font-size="1.4" fill="#00f">
<text x="141" y="14.8">HSW_ULT_DDR3L</text>
<text x="142.9" y="51.4">RESERVED</text>
</g>
</svg>
